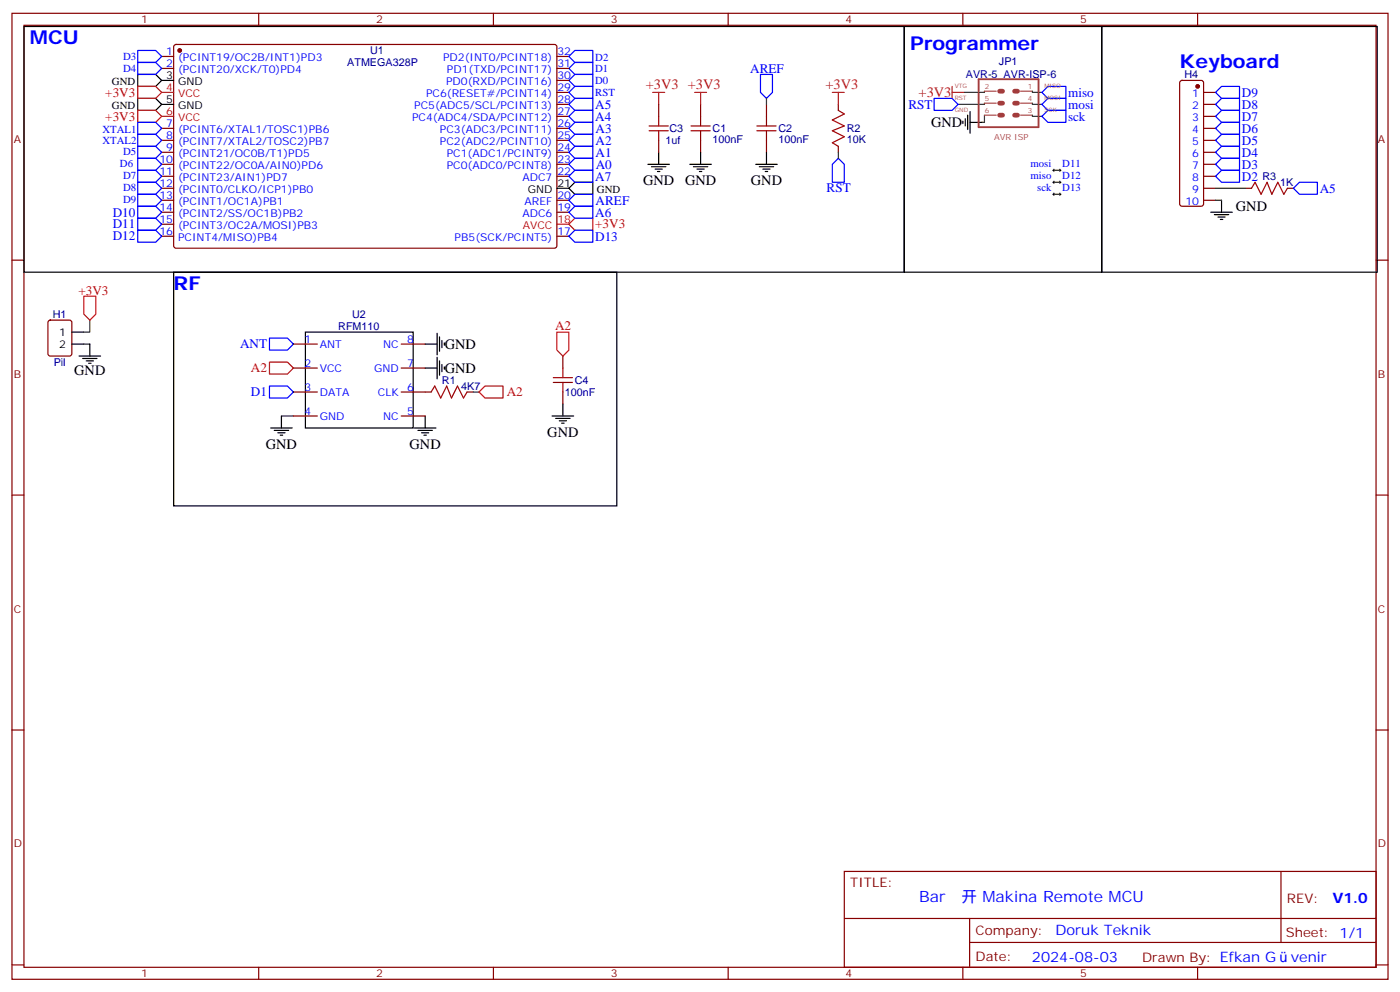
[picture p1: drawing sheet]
<svg xmlns="http://www.w3.org/2000/svg" width="412mm" height="292mm" viewBox="0 0 412 292" stroke-linecap="round" stroke-linejoin="round" font-family="sans-serif">
<g fill="none" stroke="#870000" stroke-width=".35">
<path d="M3.5 3.9h405.4v284.4h-405.4zM7.1 7.4h398.2v277.3h-398.2zM47.6 16.6h3.6M51.4 13.3l.5-.2h111.7l.4 .7v58.8l-.7 .5-111.7-.1-.4-.6v-58.6zM76.2 3.9v3.5M145.3 3.9v3.5M164 16.6h3.6M214.5 3.9v3.5M283.6 3.9v3.5M352.8 3.9v3.5M47.6 37.8h3.6M47.6 20.1h3.6"/>
<path d="M164 27.2h3.6M164 30.7h3.6M164 34.3h3.6M164 37.8h3.6M164 20.1h3.6M164 23.7h3.6M194 30.7v3.6M206.4 30.7v3.6M225.8 30.7v3.6M246.9 30.7v1.8M347.7 23.9l.5-.2h5.6l.5 .2 .2 .5v35.6l-.2 .5-.5 .2h-5.6l-.5-.2-.2-.5v-35.6zM354.5 27.2h3.6"/>
<path d="M354.5 30.7h3.6M354.5 34.3h3.6M354.5 37.8h3.6M47.6 41.3h3.6M47.6 44.8h3.6M47.6 48.4h3.6M47.6 51.9h3.6M47.6 55.4h3.6M47.6 58.9h3.6M164 41.3h3.6M164 44.8h3.6M164 48.4h3.6"/>
<path d="M164 51.9h3.6M164 58.9h3.6M194 41.3v3.5M206.4 41.3v3.5M225.8 41.3v3.5M246.9 43.1v1.7M354.5 41.3h3.6M354.5 44.8h3.6M354.5 48.4h3.6M354.5 51.9h3.6M354.5 55.4h3.6M354.5 58.9h3.6"/>
<path d="M366.9 55.4h1.8M379.2 55.4h1.8M3.5 76.6h3.6M47.6 62.5h3.6M47.6 66h3.6M47.6 69.5h3.6M164 62.5h3.6M164 69.5h3.6M405.3 76.6h3.6M14.3 94.4l.5-.2h5.7l.6 .5 .1 9.4-.5 .7h-5.9l-.6-.5-.1-9.4zM86.4 115.4h7.1M86.4 108.3h7.1"/>
<path d="M86.4 101.3h7.1M118.2 115.4h8.8M118.2 108.3h7M118.2 101.3h7M137.6 115.4h1.7M165.8 104.8v3.5M165.8 115.4v3.5M86.4 122.4h7.1M118.2 122.4h7M3.5 145.7h3.6M405.3 145.7h3.6M3.5 214.9h3.6"/>
<path d="M405.3 214.9h3.6M248.7 256.5h156.6v28.2h-156.6zM377.3 256.5v20.9M248.7 270.4h156.5M285.6 277.4h119.6M285.6 270.4v14.1M3.5 284h3.6M76.2 284.7v3.6M145.3 284.7v3.6M214.5 284.7v3.6M283.6 284.7v3.6M352.8 284.7v3.6"/>
<path d="M405.3 284h3.6"/>
</g>
<g fill="none" stroke="#a10000" stroke-width=".35">
<path d="M191.2 38.5h5.6M191.2 37.1h5.6M194 34.3v2.8M194 38.5v2.8M203.6 38.5h5.6M203.6 37.1h5.6M206.4 34.3v2.8M206.4 38.5v2.8M223 38.5h5.6M223 37.1h5.6M225.8 34.3v2.8M225.8 38.5v2.8"/>
<path d="M246.9 32.5l1.8 1-3.5 1.8 3.5 1.8-3.5 1.4 3.5 1.8-3.5 1.7 1.7 1.1M368.7 55.4l1-1.7 1.8 3.5 1.7-3.5 1.4 3.5 1.8-3.5 1.8 3.5 1-1.8M127 115.4l1.1-1.8 1.7 3.6 1.8-3.6 1.4 3.6 1.8-3.6 1.7 3.6 1.1-1.8M163 112.6h5.6M163 111.2h5.6M165.8 108.3v2.9M165.8 112.6v2.8"/>
</g>
<g fill="none" stroke="#00f" stroke-width=".35">
<path d="M40.6 14.9h5.3l1.7 1.7-1.7 1.8h-5.3zM40.6 18.4h5.3l1.7 1.7-1.7 1.8h-5.3zM167.6 16.6l1.7-1.7h5.3v3.5h-5.3zM40.6 36h5.3l1.7 1.8-1.7 1.7h-5.3zM40.6 39.5h5.3l1.7 1.8-1.7 1.8h-5.3zM167.6 20.1l1.7-1.7h5.3v3.5h-5.3zM167.6 23.7l1.7-1.8h5.3v3.5h-5.3zM167.6 37.8l1.7-1.8h5.3v3.5h-5.3zM169.3 25.4h5.3v3.6h-5.3l-1.7-1.8zM169.3 32.5h5.3v3.5h-5.3l-1.7-1.7zM169.3 29h5.3v3.5h-5.3l-1.7-1.8zM224 21.9h3.5v5.3l-1.7 1.8-1.8-1.8z"/>
<path d="M275.2 29h5.3l1.7 1.7-1.7 1.8h-5.3zM306.9 34.3l1.8-1.8h5.3v3.5h-5.3zM306.9 27.2l1.8-1.8h5.3v3.6h-5.3zM306.9 30.7l1.8-1.7h5.3v3.5h-5.3zM358.1 27.2l1.7-1.8h5.3v3.6h-5.3zM358.1 30.7l1.7-1.7h5.3v3.5h-5.3zM358.1 34.3l1.7-1.8h5.3v3.5h-5.3zM358.1 37.8l1.7-1.8h5.3v3.5h-5.3zM40.6 46.6h5.3l1.7 1.8-1.7 1.7h-5.3zM40.6 50.1h5.3l1.7 1.8-1.7 1.8h-5.3zM40.6 53.7h5.3l1.7 1.7-1.7 1.8h-5.3zM40.6 57.2h5.3l1.7 1.7-1.7 1.8h-5.3z"/>
<path d="M40.6 43.1h5.3l1.7 1.7-1.7 1.8h-5.3zM167.6 58.9l1.7-1.7h5.3v3.5h-5.3zM167.6 48.4l1.7-1.8h5.3v3.5h-5.3zM167.6 44.8l1.7-1.7h5.3v3.5h-5.3zM167.6 41.3l1.7-1.8h5.3v3.6h-5.3zM169.3 50.1h5.3v3.6h-5.3l-1.7-1.8zM246.9 46.6l1.8 1.8v5.3h-3.5v-5.3zM358.1 41.3l1.7-1.8h5.3v3.6h-5.3zM358.1 44.8l1.7-1.7h5.3v3.5h-5.3zM358.1 48.4l1.7-1.8h5.3v3.5h-5.3zM358.1 51.9l1.7-1.8h5.3v3.6h-5.3zM381 55.4l1.8-1.7h5.3v3.5h-5.3z"/>
<path d="M40.6 60.7h5.3l1.7 1.8-1.7 1.7h-5.3zM40.6 64.2h5.3l1.7 1.8-1.7 1.8h-5.3zM40.6 67.8h5.3l1.7 1.7-1.7 1.8h-5.3zM167.6 62.5l1.7-1.8h5.3v3.5h-5.3zM169.3 67.8h5.3v3.5h-5.3l-1.7-1.8zM79.4 99.5h5.3l1.7 1.8-1.7 1.7h-5.3zM79.4 113.6h5.3l1.7 1.8-1.7 1.8h-5.3z"/>
</g>
<g fill="none" stroke="#008700" stroke-width=".35">
<path d="M225.8 29v1.7M290 26.8v.4h-6M290 33.9v2.1h-.7M290 30.4v.3h-7.8M304.1 26.8v.4h2.8M304.1 30.4v.3h2.8M304.1 33.9v.4h2.8M246.9 44.8v1.8M310.4 50.1h1.8M310.4 57.2h1.8M310.4 53.7h1.8M358.1 58.9h1.7"/>
<path d="M358.1 55.4h8.8M26.5 94.2v3.6h-1.8M24.7 101.3h1.8M139.3 115.4h1.8M82.9 122.4h3.5"/>
</g>
<path d="M192.3 27.2h3.5M194 27.2v3.5M204.6 27.2h3.5M206.4 27.2v3.5M245.2 27.2h3.5M246.9 27.2v3.5M280.5 27.2h3.5M280.5 25.4v3.6" fill="none" stroke="#c03" stroke-width=".35"/>
<g fill="none" stroke="#000" stroke-width=".35">
<path d="M7.1 7.8h259.2v72.3h-259.2zM266.3 7.8h58.3v72.3h-58.3zM324.6 7.8h81.1v72.3h-81.1zM40.6 21.9h5.3l1.7 1.8-1.7 1.7h-5.3zM40.6 29h5.3l1.7 1.7-1.7 1.8h-5.3zM47.6 23.7h3.6M47.6 30.7h3.6M283.6 35.7v.7M284.3 35v2.1M285 33.9v4.2M285.8 36h3.5M285.8 32.8v6.4"/>
<path d="M164 55.4h3.6M167.6 55.4l1.7-1.7h5.3v3.5h-5.3zM190.9 48.4h6.3M191.9 49.1h4.2M193 49.8h2.1M193.7 50.5h.7M194 44.8v3.6M203.2 48.4h6.3M204.3 49.1h4.2M205.3 49.8h2.1M206 50.5h.7M206.4 44.8v3.6"/>
<path d="M222.6 48.4h6.4M223.7 49.1h4.2M224.7 49.8h2.1M225.4 50.5h.7M225.8 44.8v3.6M359.8 58.9v3.6M356.7 62.5h6.3M357.7 63.2h4.2M358.8 63.9h2.1M359.5 64.6h.7M21.2 97.8h3.5M51.2 80.1h130.5v68.8h-130.5z"/>
<path d="M90 97.8h31.7v28.2h-31.7zM128.8 98.1v6.4M129.5 99.2v4.2M21.2 101.3h3.5M23.3 104.8h6.3M24.3 105.5h4.3M25.4 106.2h2.1M26.1 106.9h.7M26.5 101.3v3.5M125.2 101.3h3.6M125.2 108.3h3.6M128.8 105.2v6.3"/>
<path d="M129.5 106.2v4.3M130.2 100.2v2.1M130.2 107.3v2.1M130.9 100.9v.7M130.9 108v.7M165.8 118.9v3.5M79.7 126h6.4M80.8 126.7h4.2M81.8 127.4h2.2M82.5 128.1h.8M82.9 122.4v3.6M122.1 126h6.3"/>
<path d="M123.1 126.7h4.3M124.2 127.4h2.1M124.9 128.1h.7M125.2 122.4v3.6M162.6 122.4h6.4M163.7 123.2h4.2M164.7 123.9h2.2M165.5 124.6h.7"/>
</g>
<path d="M288.3 23.3h17.6v14.1h-17.6z" fill="none" stroke="#a64a4a" stroke-width=".56"/>
<path d="M294.4 26.8h.9M294.4 30.4h.9M294.4 33.9h.9M298.9 26.8h.8M298.9 30.4h.8M298.9 33.9h.8" fill="none" stroke="#a64a4a" stroke-width="1.4"/>
<path d="M290 26.8h3.5M290 33.9h3.5M290 30.4h3.5M300.6 26.8h3.5M300.6 33.9h3.5M300.6 30.4h3.5" fill="none" stroke="#a64a4a" stroke-width=".35"/>
<path d="M40.6 32.5h5.3l1.7 1.8-1.7 1.7h-5.3zM40.6 25.4h5.3l1.7 1.8-1.7 1.8h-5.3zM47.6 27.2h3.6M47.6 34.3h3.6M164 66h3.6M167.6 66l1.7-1.8h5.3v3.6h-5.3zM24.7 87.2h3.5v5.3l-1.7 1.7-1.8-1.7zM164 97.8h3.6v5.2l-1.8 1.8-1.8-1.8zM79.4 106.6h5.3l1.7 1.7-1.7 1.8h-5.3zM141.1 115.4l1.8-1.8h5.3v3.6h-5.3z" fill="none" stroke="#f00" stroke-width=".35"/>
<path d="M310.1 50.1h.7M310.1 53.7h.7M310.1 57.2h.7M310.4 49.8v.7M310.4 53.3v.7M310.4 56.8v.7M311.9 50.1h.7M311.9 53.7h.7M311.9 57.2h.7M312.2 49.8v.7M312.2 53.3v.7M312.2 56.8v.7" fill="none" stroke="#000" stroke-width=".29"/>
<g fill="#870000" stroke="#870000" stroke-width=".35">
<circle cx="352.8" cy="25.4" r=".53"/>
<circle cx="52.9" cy="14.9" r=".53"/>
</g>
<g font-size="5.6" fill="#00f">
<text x="8.8" y="13.1">MCU</text>
<text x="268.1" y="14.9">Programmer</text>
<text x="347.5" y="20.1">Keyboard</text>
<text x="51.2" y="85.4">RF</text>
</g>
<text font-size="4.6" fill="#00f" x="270.8" y="265.5">Bar጑开 Makina Remote MCU</text>
<g font-size="4.2" fill="#c03">
<text x="190.3" y="26.1">+3V3 +3V3</text>
<text x="243.2" y="26.1">+3V3</text>
<text x="270.6" y="28.6">+3V3</text>
</g>
<g font-size="4.2">
<text x="274.3" y="37.4">GND</text>
<text x="189.4" y="54.4">GND</text>
<text x="201.8" y="54.4">GND</text>
<text x="221.2" y="54.4">GND</text>
<text x="364.1" y="62.1">GND</text>
<text x="131.1" y="102.7">GND</text>
<text x="21.9" y="110.5">GND</text>
<text x="131.1" y="109.8">GND</text>
<text x="161.2" y="128.5">GND</text>
<text x="78.3" y="132">GND</text>
<text x="120.7" y="132">GND</text>
</g>
<g font-size="4.2" fill="#00f">
<text x="392.5" y="265.8">V1.0</text>
<text x="310.9" y="275.3">Doruk Teknik</text>
<text x="304" y="283.1">2024-08-03</text>
<text x="380.2" y="283.1">venir</text>
</g>
<g font-size="3.9" fill="#00f">
<text x="221" y="21.4">AREF</text>
<text x="314.7" y="28.5">miso</text>
<text x="365.8" y="28.5">D9</text>
<text x="175.3" y="35.6">A4</text>
<text x="175.3" y="32">A5</text>
<text x="267.6" y="32">RST</text>
<text x="314.6" y="35.6">sck</text>
<text x="314.7" y="32">mosi</text>
<text x="365.8" y="32">D8</text>
<text x="365.8" y="35.6">D7</text>
<text x="175.5" y="39.1">A3</text>
<text x="365.8" y="39.1">D6</text>
<text x="175.5" y="46.2">A1</text>
<text x="175.5" y="42.7">A2</text>
<text x="365.8" y="42.6">D5</text>
<text x="365.8" y="46.1">D4</text>
<text x="175.3" y="53.2">A7</text>
<text x="175.5" y="49.7">A0</text>
<text x="365.8" y="49.6">D3</text>
<text x="365.8" y="53.2">D2</text>
<text x="243.5" y="56.7">RST</text>
<text x="388.8" y="56.7">A5</text>
<text x="33.2" y="63.7">D10</text>
<text x="175.3" y="63.8">A6</text>
<text x="175.5" y="60.3">AREF</text>
<text x="33.2" y="67.3">D11</text>
<text x="33.2" y="70.8">D12</text>
<text x="175.3" y="70.9">D13</text>
<text x="70.7" y="102.6">ANT</text>
<text x="73.9" y="116.6">D1</text>
</g>
<g font-size="3.9" fill="#f00">
<text x="31" y="28.5">+3V3</text>
<text x="31" y="35.5">+3V3</text>
<text x="175.3" y="67.2">+3V3</text>
<text x="23.1" y="86.7">+3V3</text>
<text x="163.5" y="97.3">A2</text>
<text x="73.9" y="109.6">A2</text>
<text x="149.3" y="116.7">A2</text>
</g>
<g font-size="3.9" fill="#800">
<text x="250.5" y="261.1">TITLE:</text>
<text x="379.1" y="265.8">REV:</text>
<text x="287.4" y="275.3">Company:</text>
<text x="378.7" y="275.9">Sheet: 1/1</text>
<text x="287.4" y="283">Date:</text>
<text x="336.4" y="283.1">Drawn By: Efkan G</text>
</g>
<g font-size="3.2" fill="#800">
<text x="41.6" y="6.9">1</text>
<text x="110.8" y="6.9">2</text>
<text x="179.9" y="6.9">3</text>
<text x="249.1" y="6.9">4</text>
<text x="318.2" y="6.9">5</text>
<text x="4.1" y="42">A</text>
<text x="405.9" y="42">A</text>
<text x="4.1" y="111.2">B</text>
<text x="405.9" y="111.2">B</text>
<text x="4.1" y="180.3">C</text>
<text x="405.9" y="180.3">C</text>
<text x="4.1" y="249.4">D</text>
<text x="405.9" y="249.4">D</text>
<text x="41.6" y="287.7">1</text>
<text x="110.8" y="287.7">2</text>
<text x="179.9" y="287.7">3</text>
<text x="249.1" y="287.7">4</text>
<text x="318.2" y="287.7">5</text>
</g>
<g font-size="3.2" fill="#00f">
<text x="36.3" y="17.5">D3</text>
<text x="49" y="16.3">1</text>
<text x="164.2" y="16.3">32</text>
<text x="175.3" y="18">D2</text>
<text x="36.3" y="21.1">D4</text>
<text x="49" y="19.8">2</text>
<text x="52.5" y="18">(PCINT19/OC2B/INT1)PD3</text>
<text x="52.5" y="21.6">(PCINT20/XCK/T0)PD4</text>
<text x="130.5" y="18">PD2(INT0/PCINT18)</text>
<text x="131.6" y="21.6">PD1(TXD/PCINT17)</text>
<text x="164.2" y="23.3">30</text>
<text x="164.2" y="19.8">31</text>
<text x="175.3" y="21.3">D1</text>
<text x="125.5" y="28.6">PC6(RESET#/PCINT14)</text>
<text x="131.4" y="25.1">PD0(RXD/PCINT16)</text>
<text x="164.2" y="26.8">29</text>
<text x="175.3" y="24.8">D0</text>
<text x="175.3" y="28.4">RST</text>
<text x="351.2" y="28.6">1</text>
<text x="121.4" y="35.7">PC4(ADC4/SDA/PCINT12)</text>
<text x="122" y="32.1">PC5(ADC5/SCL/PCINT13)</text>
<text x="164.2" y="33.9">27</text>
<text x="164.2" y="30.4">28</text>
<text x="351.2" y="32.1">2</text>
<text x="351.2" y="35.7">3</text>
<text x="30.1" y="39">XTAL1</text>
<text x="49" y="37.4">7</text>
<text x="49" y="41">8</text>
<text x="52.5" y="39.2">(PCINT6/XTAL1/TOSC1)PB6</text>
<text x="129.6" y="39.2">PC3(ADC3/PCINT11)</text>
<text x="164.2" y="41">25</text>
<text x="164.2" y="37.4">26</text>
<text x="351.2" y="39.2">4</text>
<text x="30.1" y="42.4">XTAL2</text>
<text x="36.3" y="45.7">D5</text>
<text x="49" y="44.5">9</text>
<text x="52.5" y="42.7">(PCINT7/XTAL2/TOSC2)PB7</text>
<text x="52.5" y="46.2">(PCINT21/OC0B/T1)PD5</text>
<text x="129.6" y="42.7">PC2(ADC2/PCINT10)</text>
<text x="131.6" y="46.2">PC1(ADC1/PCINT9)</text>
<text x="164.2" y="44.5">24</text>
<text x="351.2" y="42.7">5</text>
<text x="351.2" y="46.2">6</text>
<text x="35.3" y="49.3">D6</text>
<text x="36.3" y="52.8">D7</text>
<text x="46.9" y="48">10</text>
<text x="46.9" y="51.5">11</text>
<text x="52.5" y="49.8">(PCINT22/OC0A/AIN0)PD6</text>
<text x="52.5" y="53.3">(PCINT23/AIN1)PD7</text>
<text x="131.6" y="49.8">PC0(ADC0/PCINT8)</text>
<text x="153.9" y="53.3">ADC7</text>
<text x="164.2" y="51.5">22</text>
<text x="164.2" y="48">23</text>
<text x="303.5" y="49.2">mosi</text>
<text x="303.5" y="52.8">miso</text>
<text x="312.9" y="49.2">D11</text>
<text x="312.9" y="52.8">D12</text>
<text x="351.2" y="49.8">7</text>
<text x="351.2" y="53.3">8</text>
<text x="36.3" y="56.3">D8</text>
<text x="36.3" y="59.9">D9</text>
<text x="46.9" y="55.1">12</text>
<text x="46.9" y="58.6">13</text>
<text x="52.5" y="56.8">(PCINT0/CLKO/ICP1)PB0</text>
<text x="164.2" y="58.6">20</text>
<text x="305.5" y="56.3">sck</text>
<text x="312.9" y="56.3">D13</text>
<text x="351.2" y="56.8">9</text>
<text x="46.9" y="62.1">14</text>
<text x="46.9" y="65.7">15</text>
<text x="52.5" y="60.4">(PCINT1/OC1A)PB1</text>
<text x="52.5" y="63.9">(PCINT2/SS/OC1B)PB2</text>
<text x="153.9" y="63.9">ADC6</text>
<text x="154.5" y="60.4">AREF</text>
<text x="164.2" y="62.1">19</text>
<text x="349.2" y="60.4">10</text>
<text x="46.9" y="69.2">16</text>
<text x="52.5" y="67.4">(PCINT3/OC2A/MOSI)PB3</text>
<text x="52.5" y="70.9">PCINT4/MISO)PB4</text>
<text x="133.9" y="70.9">PB5(SCK/PCINT5)</text>
<text x="164.2" y="69.2">17</text>
<text x="89.7" y="100.9">1</text>
<text x="119.9" y="100.9">8</text>
<text x="89.7" y="108">2</text>
<text x="94.2" y="102.3">ANT</text>
<text x="112.9" y="102.3">NC</text>
<text x="119.9" y="108">7</text>
<text x="94.2" y="109.4">VCC</text>
<text x="110.2" y="109.4">GND</text>
<text x="89.7" y="115">3</text>
<text x="94.2" y="116.5">DATA</text>
<text x="111.3" y="116.5">CLK</text>
<text x="119.9" y="115">6</text>
<text x="89.7" y="122.1">4</text>
<text x="94.2" y="123.5">GND</text>
<text x="112.9" y="123.5">NC</text>
<text x="119.9" y="122.1">5</text>
</g>
<g font-size="3.2" fill="#000080">
<text x="109" y="16">U1</text>
<text x="102.3" y="19.6">ATMEGA328P</text>
<text x="284.5" y="23">AVR-5_AVR-ISP-6</text>
<text x="294.3" y="19.1">JP1</text>
<text x="348.9" y="23.1">H4</text>
<text x="197.2" y="38.9">C3</text>
<text x="209.9" y="38.9">C1</text>
<text x="229.3" y="38.9">C2</text>
<text x="249.4" y="38.9">R2</text>
<text x="196.1" y="42.4">1uf</text>
<text x="209.9" y="42.1">100nF</text>
<text x="229.3" y="42.1">100nF</text>
<text x="249.4" y="42.1">10K</text>
<text x="371.8" y="53.1">R3</text>
<text x="377.1" y="54.8">1K</text>
<text x="15.5" y="93.6">H1</text>
<text x="103.7" y="93.5">U2</text>
<text x="99.6" y="97.1">RFM110</text>
<text x="15.8" y="107.8">Pil</text>
<text x="130.2" y="113">R1</text>
<text x="169.3" y="113">C4</text>
<text x="135.8" y="114.8">4K7</text>
<text x="166.4" y="116.5">100nF</text>
</g>
<g font-size="3.2">
<text x="49" y="23.3">3</text>
<text x="33" y="24.9">GND</text>
<text x="52.5" y="25.1">GND</text>
<text x="33" y="32">GND</text>
<text x="49" y="30.4">5</text>
<text x="52.5" y="32.1">GND</text>
<text x="155.5" y="56.8">GND</text>
<text x="164.2" y="55.1">21</text>
<text x="175.8" y="56.7">GND</text>
<text x="17.4" y="98.8">1</text>
<text x="17.4" y="102.3">2</text>
</g>
<g font-size="3.2" fill="#f00">
<text x="49" y="26.8">4</text>
<text x="52.5" y="28.6">VCC</text>
<text x="49" y="33.9">6</text>
<text x="52.5" y="35.7">VCC</text>
<text x="164.2" y="65.7">18</text>
<text x="154" y="67.4">AVCC</text>
</g>
<text font-size="2.5" fill="#a54b4b" x="292.8" y="41.3">AVR ISP</text>
<g font-size="2.1" fill="#a54b4b">
<text x="290.1" y="26.2">2</text>
<text x="290.1" y="29.7">5</text>
<text x="302.8" y="26.2">1</text>
<text x="302.8" y="29.7">4</text>
<text x="290.1" y="33.2">6</text>
<text x="302.8" y="33.2">3</text>
</g>
<g font-size="1.8" fill="#a54b4b">
<text x="281.2" y="26">VTG</text>
<text x="281.2" y="29.5">RST</text>
<text x="307.7" y="29.5">MOSI</text>
<text x="307.7" y="26">MISO</text>
<text x="281.2" y="33">GND</text>
<text x="307.7" y="33">SCK</text>
</g>
</svg>
